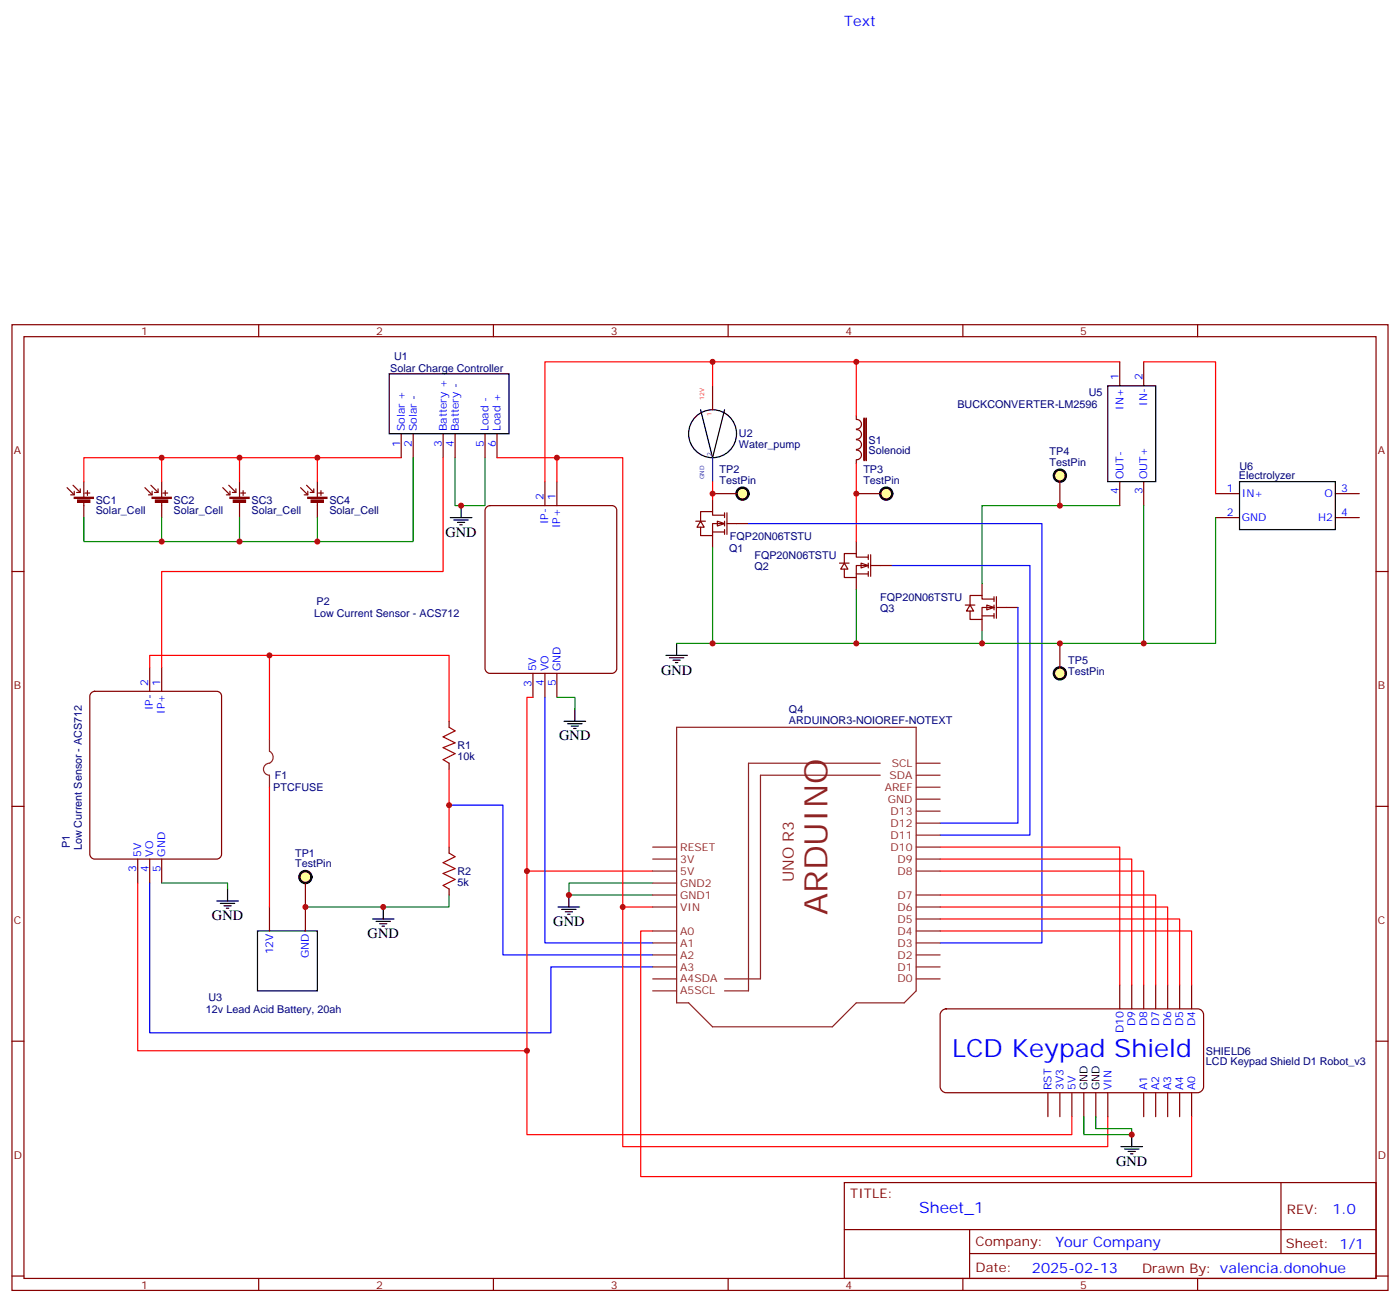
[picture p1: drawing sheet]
<svg xmlns="http://www.w3.org/2000/svg" width="412mm" height="384mm" viewBox="0 0 412 384" stroke-linecap="round" stroke-linejoin="round" font-family="sans-serif">
<g fill="none" stroke="#870000" stroke-width=".35">
<path d="M3.5 95.6h405.4v284.3h-405.4zM7.1 99.1h398.2v277.3h-398.2zM76.2 95.6v3.5M145.3 95.6v3.5M214.5 95.6v3.5M283.6 95.6v3.5M352.8 95.6v3.5M118.2 127.7v7.1M121.7 127.7v7.1M130.5 127.7v7.1M134.1 127.7v7.1M142.9 127.7v7.1"/>
<path d="M146.4 127.7v7.1M3.5 168.3h3.6M405.3 168.3h3.6M3.5 237.4h3.6M405.3 237.4h3.6M3.5 306.6h3.6M405.3 306.6h3.6M248.7 348.2h156.6v28.2h-156.6zM377.3 348.2v20.9M3.5 375.7h3.6M76.2 376.4v3.5M145.3 376.4v3.5"/>
<path d="M214.5 376.4v3.5M248.7 362h156.5M283.6 376.4v3.5M285.6 369.1h119.6M285.6 362v14.1M352.8 376.4v3.5M405.3 375.7h3.6"/>
</g>
<g fill="#850000" stroke="#850000" stroke-width=".35">
<path d="M21.9 146.4h5.6v.4h-5.6z"/>
<path d="M22.9 147.2h3.6v.7h-3.6z"/>
<path d="M44.8 146.4h5.6v.4h-5.6z"/>
<path d="M45.8 147.2h3.6v.7h-3.6z"/>
<path d="M67.7 146.4h5.7v.4h-5.7z"/>
<path d="M68.7 147.2h3.6v.7h-3.6z"/>
<path d="M90.7 146.4h5.6v.4h-5.6z"/>
<path d="M91.7 147.2h3.5v.7h-3.5z"/>
</g>
<g fill="none" stroke="#850000" stroke-width=".35">
<path d="M19.8 143.6l2.1 2.1M21.5 142.9l2.1 2.1M21.9 144.6v1.1h-1.1M23.6 143.9v1.1h-1M24.7 141.8v4.6M24.7 147.8v4.6M25 145.2h1.5M25.8 144.5v1.4M42.7 143.6l2.1 2.1M44.4 142.9l2.2 2.1M44.8 144.6v1.1h-1.1M46.6 143.9v1.1h-1.1"/>
<path d="M47.6 141.8v4.6M47.6 147.8v4.6M48 145.2h1.4M48.7 144.5v1.4M65.6 143.6l2.1 2.1M67.4 142.9l2.1 2.1M67.7 144.6v1.1h-1M69.5 143.9v1.1h-1.1M70.6 141.8v4.6M70.6 147.8v4.6M70.9 145.2h1.4M71.6 144.5v1.4"/>
<path d="M88.5 143.6l2.2 2.1M90.3 142.9l2.1 2.1M90.7 144.6v1.1h-1.1M92.4 143.9v1.1h-1M93.5 141.8v4.6M93.5 147.8v4.6M93.8 145.2h1.4M94.5 144.5v1.4"/>
</g>
<path d="M47.6 134.8h23v7M70.6 134.8h22.9v7M93.5 134.8h24.7M24.7 141.8v-7h22.9v7" fill="none" stroke="#f00" stroke-width=".35"/>
<path d="M121.7 134.8v24.7h-28.2M134.1 134.8v14.1h8.8v-14.1M24.7 152.4v7.1h22.9v-7.1M70.6 152.4v7.1h-23M93.5 152.4v7.1h-22.9" fill="none" stroke="#008700" stroke-width=".35"/>
<path d="M114.7 110.1h35.2v17.6h-35.2zM132.6 152.4h6.4M133.7 153.1h4.2M134.8 153.8h2.1M135.5 154.5h.7M135.8 148.9v3.5" fill="none" stroke="#000" stroke-width=".35"/>
<path d="M26.8 204.1l1.1-.5h36a1.41 1.41 0 0 1 1.4 1.4v46.5a1.51 1.51 0 0 1-1.4 1.4h-36a1.51 1.51 0 0 1-1.4-1.4v-46.5z" fill="#fff" stroke="#800000" stroke-width=".35"/>
<path d="M44.1 196.5v7.1M47.6 196.5v7.1M40.6 252.9v7.1M44.1 252.9v7.1M47.6 252.9v7.1" fill="none" stroke="#870000" stroke-width=".35"/>
<path d="M143.2 149.4l1.1-.5h36a1.41 1.41 0 0 1 1.4 1.4v46.5a1.51 1.51 0 0 1-1.4 1.5h-36a1.51 1.51 0 0 1-1.4-1.5v-46.5z" fill="#fff" stroke="#800000" stroke-width=".35"/>
<g fill="none" stroke="#870000" stroke-width=".35">
<path d="M209.9 113.6v7M329.8 106.5v7.1M336.9 106.5v7.1M252.2 122.4l.1 1.1a1.41 1.41 0 0 1 1.5 1.4 1.41 1.41 0 0 1-1.5 1.4M252.2 135.5v1M252.3 132.5a1.41 1.41 0 0 1 1.5 1.4 1.41 1.41 0 0 1-1.5 1.4M252.3 126.5a1.41 1.41 0 0 1 1.5 1.4 1.41 1.41 0 0 1-1.5 1.4M252.3 129.5a1.41 1.41 0 0 1 1.5 1.4 1.41 1.41 0 0 1-1.5 1.4M254.5 123.1l.1 12.5zM255.1 123.1l.1 12.5zM160.5 141.8v7.1M164 141.8v7.1"/>
<path d="M329.8 141.8v7.1M336.9 141.8v7.1M358.1 145.3h7M358.1 152.4h7M393.3 145.3h7.1M393.3 152.4h7.1M157 198.3v7M160.5 198.3v7M164 198.3v7M79.4 267.1v7M90 267.1v7"/>
</g>
<path d="M209.9 113.6v-7.1h-49.4v35.3M209.9 106.5h42.3v15.9M130.5 134.8v33.5h-82.9v28.2M146.4 134.8h17.6v7M44.1 196.5v-3.5h35.3v24.7M79.4 193h52.9v19.4M157 205.3h-1.8v51.2h37.1M79.4 231.8v35.3M132.3 226.5v22.9M155.2 256.5v52.9h-114.6v-49.4" fill="none" stroke="#f00" stroke-width=".35"/>
<path d="M79.4 217.7v3.5a1.99 1.99 0 0 1 1 2.2 1.99 1.99 0 0 1-1.9 1.6 1.76 1.76 0 0 0-.8 1.9 1.76 1.76 0 0 0 1.7 1.3v3.6" fill="none" stroke="#8c2424" stroke-width=".35"/>
<g fill="none" stroke="#000" stroke-width=".35">
<path d="M326.3 113.6h14.1v28.2h-14.1zM206.4 120.6l3.5 14.2 3.5-14.2M365.1 141.8h28.2v14.1h-28.2zM166.2 212.4h6.3M167.2 213.1h4.2M168.3 213.8h2.1M169 214.5h.7M169.3 208.8v3.6M63.9 265.3h6.3M64.9 266h4.2M66 266.7h2.1M66.7 267.4h.7"/>
<path d="M67 261.8v3.5M75.8 274.1h17.7v17.6h-17.7zM109.7 270.6h6.4M110.8 271.3h4.2M111.8 272h2.1M112.5 272.7h.7M112.9 267.1v3.5"/>
<circle cx="209.9" cy="127.7" r="7.1"/>
</g>
<path d="M160.5 205.3v72.3h31.8M132.3 237.1h15.9v44.1h44.1M44.1 260v44.1h118.2v-19.4h30" fill="none" stroke="#00f" stroke-width=".35"/>
<path d="M164 205.3h5.3v3.5M47.6 260h19.4v1.8M132.3 263.5v3.6h-42.3" fill="none" stroke="#008700" stroke-width=".35"/>
<path d="M209.9 134.8v7" fill="none" stroke="#309" stroke-width=".35"/>
<g fill="#fff" stroke="#870000" stroke-width=".35">
<path d="M211.3 153.5l2.1 .7-2.1 .7z"/>
<path d="M206.4 153.5l1 1.7h-2.1z"/>
</g>
<path d="M205 153.5h2.8M209.9 156.6h3.5M209.9 147.1v3.5M209.9 157.7v3.5M213.4 151.7h-3.5v-1.1h-3.5v2.9M213.4 154.2h-3.5v3.5h-3.5v-2.5M213.4 151v1.4M213.4 153.5v1.4M213.4 155.9v1.4M214.1 151v6.3M214.1 154.2h6.4" fill="none" stroke="#870000" stroke-width=".35"/>
<g fill="#fff" stroke="#870000" stroke-width=".35">
<path d="M253.6 165.8l2.2 .7-2.2 .7z"/>
<path d="M248.7 165.8l1.1 1.8h-2.2z"/>
</g>
<path d="M252.2 159.5v3.5M247.3 165.8h2.8M252.2 169h3.6M252.2 170v3.6M255.8 164h-3.6v-1h-3.5v2.8M255.8 166.5h-3.6v3.5h-3.5v-2.4M255.8 163.3v1.4M255.8 165.8v1.4M255.8 168.3v1.4M256.5 163.3v6.4M256.5 166.5h6.3" fill="none" stroke="#870000" stroke-width=".35"/>
<g fill="#fff" stroke="#870000" stroke-width=".35">
<path d="M290.7 178.2l2.1 .7-2.1 .7z"/>
<path d="M285.8 178.2l1 1.7h-2.1z"/>
</g>
<g fill="none" stroke="#870000" stroke-width=".35">
<path d="M284.3 178.2h2.9M289.3 171.8v3.5M292.8 176.4h-3.5v-1.1h-3.5v2.9M292.8 178.9h-3.5v3.5h-3.5v-2.5M292.8 175.7v1.4M292.8 178.2v1.4M293.5 175.7v6.3M293.5 178.9h6.4M289.3 181.3h3.5M289.3 182.4v3.5M292.8 180.6v1.4M132.3 212.4v1.7"/>
<path d="M132.3 224.7v1.8M132.3 249.4v1.8M132.3 261.8v1.7M277.5 297.6l1.2-.6h74.1a1.76 1.76 0 0 1 1.7 1.8v21.2a1.89 1.89 0 0 1-1.7 1.7h-74.1a1.89 1.89 0 0 1-1.8-1.7v-21.2zM329.8 290v7M333.4 290v7M336.9 290v7M340.4 290v7M344 290v7M347.5 290v7M351 290v7M308.7 321.7v7.1"/>
<path d="M312.2 321.7v7.1M315.7 321.7v7.1M319.3 321.7v7.1M322.8 321.7v7.1M326.3 321.7v7.1M336.9 321.7v7.1M340.4 321.7v7.1M344 321.7v7.1M347.5 321.7v7.1M351 321.7v7.1"/>
</g>
<g fill="none" stroke="#f00" stroke-width=".35">
<path d="M252.2 106.5h77.6M336.9 106.5h21.2v38.8M164 134.8h19.4v132.3h8.9M252.2 136.5v23M209.9 141.8v5.3M276.9 249.4h52.9v40.6M276.9 252.9h56.5v37.1M276.9 256.5h60v33.5M183.4 267.1v70.5h142.9v-8.8M192.3 274.1h-3.6v72.3h162.3v-17.6M276.9 263.5h63.5v26.5M276.9 267.1h67.1v22.9"/>
<path d="M276.9 270.6h70.6v19.4M276.9 274.1h74.1v15.9M155.2 309.4v24.7h160.5v-5.3"/>
</g>
<path d="M329.8 148.9h-40.5v22.9M336.9 148.9v40.5h-47.6M358.1 152.4v37h-21.2M209.9 161.2v28.2h42.3v-15.8M199.3 189.4h10.6M289.3 185.9v3.5h-37.1M192.3 260h-24.7v3.5h24.7M319.3 328.8v5.3h14.1v-1.8h-10.6v-3.5" fill="none" stroke="#008700" stroke-width=".35"/>
<g fill="none" stroke="#000" stroke-width=".35">
<path d="M196.1 193h6.4M197.2 193.7h4.2M198.3 194.4h2.1M199 195.1h.7M199.3 189.4v3.6M164.4 267.1h6.3M165.5 267.8h4.2M166.5 268.5h2.1M167.2 269.2h.7M167.6 263.5v3.6M330.2 337.6h6.3M331.3 338.3h4.2"/>
<path d="M332.3 339h2.1M333 339.7h.7M333.4 334.1v3.5"/>
</g>
<path d="M220.5 154.2h86.4v123.4h-30M262.8 166.5h40.6v79.4h-26.5M299.9 178.9v63.5h-23" fill="none" stroke="#00f" stroke-width=".35"/>
<g fill="none" stroke="#8c2424" stroke-width=".35">
<path d="M199.3 214.1h70.6v77.6l-3.6 3.6h-14.1l-7 7h-35.3l-7.1-7h-3.5zM259.3 224.7h-38.8v67h-7.1M259.3 228.2h-35.3v60h-10.6M269.9 224.7h7M269.9 228.2h7M269.9 238.8h7M269.9 235.3h7M269.9 231.8h7M192.3 256.5h7M192.3 252.9h7M192.3 249.4h7M192.3 260h7"/>
<path d="M269.9 256.5h7M269.9 252.9h7M269.9 249.4h7M269.9 245.9h7M269.9 242.4h7M192.3 277.6h7M192.3 274.1h7M192.3 267.1h7M192.3 263.5h7M269.9 277.6h7M269.9 274.1h7M269.9 270.6h7"/>
<path d="M269.9 267.1h7M269.9 263.5h7M192.3 291.7h7M192.3 288.2h7M192.3 284.7h7M192.3 281.2h7M269.9 288.2h7M269.9 284.7h7M269.9 281.2h7"/>
</g>
<path d="M132.3 214.1l1.8 1.1-3.6 1.8 3.6 1.7-3.6 1.4 3.6 1.8-3.6 1.8 1.8 1M132.3 251.2l1.8 1-3.6 1.8 3.6 1.8-3.6 1.4 3.6 1.7-3.6 1.8 1.8 1.1" fill="none" stroke="#a10000" stroke-width=".35"/>
<circle cx="90" cy="258.2" r="1.76" fill="#ff9" stroke="#000" stroke-width=".71"/>
<path d="M90 260v7.1" fill="none" stroke="#870000" stroke-width=".35"/>
<circle cx="218.7" cy="145.3" r="1.76" fill="#ff9" stroke="#000" stroke-width=".71"/>
<path d="M209.9 145.3h7.1" fill="none" stroke="#870000" stroke-width=".35"/>
<circle cx="261.1" cy="145.3" r="1.76" fill="#ff9" stroke="#000" stroke-width=".71"/>
<path d="M252.2 145.3h7.1" fill="none" stroke="#870000" stroke-width=".35"/>
<circle cx="312.2" cy="140.1" r="1.76" fill="#ff9" stroke="#000" stroke-width=".71"/>
<path d="M312.2 141.8v7.1" fill="none" stroke="#870000" stroke-width=".35"/>
<circle cx="312.2" cy="198.3" r="1.76" fill="#ff9" stroke="#000" stroke-width=".71"/>
<path d="M312.2 189.4v7.1" fill="none" stroke="#870000" stroke-width=".35"/>
<g fill="#c00">
<circle cx="47.6" cy="134.8" r=".88"/>
<circle cx="70.6" cy="134.8" r=".88"/>
<circle cx="47.6" cy="159.5" r=".88"/>
<circle cx="70.6" cy="159.5" r=".88"/>
<circle cx="93.5" cy="134.8" r=".88"/>
<circle cx="93.5" cy="159.5" r=".88"/>
<circle cx="79.4" cy="193" r=".88"/>
<circle cx="132.3" cy="237.1" r=".88"/>
<circle cx="112.9" cy="267.1" r=".88"/>
<circle cx="209.9" cy="106.5" r=".88"/>
<circle cx="252.2" cy="189.4" r=".88"/>
<circle cx="209.9" cy="189.4" r=".88"/>
<circle cx="252.2" cy="106.5" r=".88"/>
<circle cx="336.9" cy="189.4" r=".88"/>
<circle cx="155.2" cy="256.5" r=".88"/>
<circle cx="167.6" cy="263.5" r=".88"/>
<circle cx="183.4" cy="267.1" r=".88"/>
<circle cx="135.8" cy="148.9" r=".88"/>
<circle cx="164" cy="134.8" r=".88"/>
<circle cx="155.2" cy="309.4" r=".88"/>
<circle cx="333.4" cy="334.1" r=".88"/>
<circle cx="289.3" cy="189.4" r=".88"/>
<circle cx="90" cy="267.1" r=".88"/>
<circle cx="209.9" cy="145.3" r=".88"/>
<circle cx="252.2" cy="145.3" r=".88"/>
<circle cx="312.2" cy="148.9" r=".88"/>
<circle cx="312.2" cy="189.4" r=".88"/>
</g>
<text font-size="9.5" fill="#8d2323" x="243.7" y="269.4" transform="rotate(-90 243.7 269.4)">ARDUINO</text>
<text font-size="7.4" fill="#00f" x="280.5" y="311.1">LCD Keypad Shield</text>
<text font-size="4.6" fill="#8d2323" x="233.9" y="259.8" transform="rotate(-90 233.9 259.8)">UNO R3</text>
<text font-size="4.6" fill="#00f" x="270.8" y="357.2">Sheet_1</text>
<g font-size="4.2" fill="#00f">
<text x="248.7" y="7.8">Text</text>
<text x="392.5" y="357.5">1.0</text>
<text x="310.9" y="367">Your Company</text>
<text x="304" y="374.8">2025-02-13</text>
</g>
<g font-size="4.2">
<text x="131.2" y="158">GND</text>
<text x="194.7" y="198.6">GND</text>
<text x="164.7" y="218">GND</text>
<text x="62.4" y="270.9">GND</text>
<text x="163" y="272.7">GND</text>
<text x="108.3" y="276.2">GND</text>
<text x="328.8" y="343.3">GND</text>
</g>
<g font-size="3.9" fill="#800">
<text x="250.5" y="352.8">TITLE:</text>
<text x="379.1" y="357.5">REV:</text>
<text x="287.4" y="367">Company:</text>
<text x="378.7" y="367.6">Sheet: 1/1</text>
<text x="287.4" y="374.6">Date:</text>
<text x="336.4" y="374.7">Drawn By: valencia.donohue</text>
</g>
<g font-size="3.2" fill="#800">
<text x="41.6" y="98.6">1</text>
<text x="110.8" y="98.6">2</text>
<text x="179.9" y="98.6">3</text>
<text x="249.1" y="98.6">4</text>
<text x="318.2" y="98.6">5</text>
<text x="4.1" y="133.7">A</text>
<text x="405.9" y="133.7">A</text>
<text x="4.1" y="202.8">B</text>
<text x="405.9" y="202.8">B</text>
<text x="4.1" y="272">C</text>
<text x="405.9" y="272">C</text>
<text x="4.1" y="341.1">D</text>
<text x="405.9" y="341.1">D</text>
<text x="41.6" y="379.4">1</text>
<text x="110.8" y="379.4">2</text>
<text x="179.9" y="379.4">3</text>
<text x="249.1" y="379.4">4</text>
<text x="318.2" y="379.4">5</text>
</g>
<g font-size="3.2" fill="#000080">
<text x="116.1" y="105.9">U1</text>
<text x="115" y="109.4">Solar Charge Controller</text>
<text x="282" y="120">BUCKCONVERTER-LM2596</text>
<text x="320.7" y="116.5">U5</text>
<text x="217.7" y="128.8">U2</text>
<text x="255.9" y="130.7">S1</text>
<text x="217.7" y="132">Water_pump</text>
<text x="255.9" y="133.8">Solenoid</text>
<text x="309.2" y="137.2">TestPin</text>
<text x="309.2" y="134">TP4</text>
<text x="212" y="142.5">TestPin</text>
<text x="212" y="139.3">TP2</text>
<text x="254.3" y="142.5">TestPin</text>
<text x="254.3" y="139.3">TP3</text>
<text x="364.9" y="141.2">Electrolyzer</text>
<text x="365.1" y="138.3">U6</text>
<text x="28.2" y="148.3">SC1</text>
<text x="51.2" y="148.3">SC2</text>
<text x="74.1" y="148.3">SC3</text>
<text x="97" y="148.3">SC4</text>
<text x="28.2" y="151.4">Solar_Cell</text>
<text x="51.2" y="151.4">Solar_Cell</text>
<text x="74.1" y="151.4">Solar_Cell</text>
<text x="97" y="151.4">Solar_Cell</text>
<text x="215" y="159.1">FQP20N06TSTU</text>
<text x="214.8" y="162.6">Q1</text>
<text x="222.2" y="164.7">FQP20N06TSTU</text>
<text x="222.2" y="167.9">Q2</text>
<text x="93.2" y="178.2">P2</text>
<text x="259.3" y="177">FQP20N06TSTU</text>
<text x="92.5" y="181.8">Low Current Sensor - ACS712</text>
<text x="259.3" y="180.2">Q3</text>
<text x="314.7" y="195.5">TP5</text>
<text x="314.7" y="198.7">TestPin</text>
<text x="232.4" y="209.9">Q4</text>
<text x="232.4" y="213.1">ARDUINOR3-NOIOREF-NOTEXT</text>
<text x="134.8" y="220.6">R1</text>
<text x="134.8" y="223.7">10k</text>
<text x="80.5" y="232.9">PTCFUSE</text>
<text x="81" y="229.4">F1</text>
<text x="20.5" y="249.7" transform="rotate(-90 20.5 249.7)">P1</text>
<text x="24.1" y="250.4" transform="rotate(-90 24.1 250.4)">Low Current Sensor - ACS712</text>
<text x="86.9" y="255.4">TestPin</text>
<text x="86.9" y="252.2">TP1</text>
<text x="134.8" y="257.6">R2</text>
<text x="134.8" y="260.8">5k</text>
<text x="60.7" y="298.1">12v Lead Acid Battery, 20ah</text>
<text x="61.4" y="294.6">U3</text>
<text x="355.2" y="310.6">SHIELD6</text>
<text x="355.2" y="313.6">LCD Keypad Shield D1 Robot_v3</text>
</g>
<g font-size="3.2" fill="#00f">
<text x="329.5" y="111.8" transform="rotate(-90 329.5 111.8)">1</text>
<text x="336.5" y="111.8" transform="rotate(-90 336.5 111.8)">2</text>
<text x="338" y="119.5" transform="rotate(-90 338 119.5)">IN-</text>
<text x="330.9" y="120.6" transform="rotate(-90 330.9 120.6)">IN+</text>
<text x="117.8" y="131.5" transform="rotate(-90 117.8 131.5)">1</text>
<text x="119.2" y="127" transform="rotate(-90 119.2 127)">Solar +</text>
<text x="121.4" y="131.5" transform="rotate(-90 121.4 131.5)">2</text>
<text x="122.8" y="127" transform="rotate(-90 122.8 127)">Solar -</text>
<text x="130.2" y="131.5" transform="rotate(-90 130.2 131.5)">3</text>
<text x="131.6" y="127" transform="rotate(-90 131.6 127)">Battery +</text>
<text x="133.7" y="131.5" transform="rotate(-90 133.7 131.5)">4</text>
<text x="135.1" y="127" transform="rotate(-90 135.1 127)">Battery -</text>
<text x="142.5" y="131.5" transform="rotate(-90 142.5 131.5)">5</text>
<text x="143.9" y="127" transform="rotate(-90 143.9 127)">Load -</text>
<text x="146" y="131.5" transform="rotate(-90 146 131.5)">6</text>
<text x="147.5" y="127" transform="rotate(-90 147.5 127)">Load +</text>
<text x="330.9" y="141.1" transform="rotate(-90 330.9 141.1)">OUT-</text>
<text x="338" y="141.1" transform="rotate(-90 338 141.1)">OUT+</text>
<text x="160.1" y="147.2" transform="rotate(-90 160.1 147.2)">2</text>
<text x="163.6" y="147.2" transform="rotate(-90 163.6 147.2)">1</text>
<text x="329.5" y="145.6" transform="rotate(-90 329.5 145.6)">4</text>
<text x="336.5" y="145.6" transform="rotate(-90 336.5 145.6)">3</text>
<text x="361.3" y="145">1</text>
<text x="365.8" y="146.4">IN+</text>
<text x="390.1" y="146.4">O</text>
<text x="395.1" y="145">3</text>
<text x="161.5" y="154.4" transform="rotate(-90 161.5 154.4)">IP-</text>
<text x="165" y="155.5" transform="rotate(-90 165 155.5)">IP+</text>
<text x="361.3" y="152">2</text>
<text x="365.8" y="153.5">GND</text>
<text x="388.2" y="153.5">H2</text>
<text x="395.1" y="152">4</text>
<text x="158" y="197.7" transform="rotate(-90 158 197.7)">5V</text>
<text x="161.6" y="197.6" transform="rotate(-90 161.6 197.6)">VO</text>
<text x="165.1" y="197.6" transform="rotate(-90 165.1 197.6)">GND</text>
<text x="43.7" y="201.9" transform="rotate(-90 43.7 201.9)">2</text>
<text x="47.2" y="201.9" transform="rotate(-90 47.2 201.9)">1</text>
<text x="156.5" y="202.2" transform="rotate(-90 156.5 202.2)">3</text>
<text x="160.2" y="202" transform="rotate(-90 160.2 202)">4</text>
<text x="163.7" y="202" transform="rotate(-90 163.7 202)">5</text>
<text x="45.1" y="209.1" transform="rotate(-90 45.1 209.1)">IP-</text>
<text x="48.6" y="210.2" transform="rotate(-90 48.6 210.2)">IP+</text>
<text x="40.1" y="256.8" transform="rotate(-90 40.1 256.8)">3</text>
<text x="41.5" y="252.4" transform="rotate(-90 41.5 252.4)">5V</text>
<text x="43.7" y="256.7" transform="rotate(-90 43.7 256.7)">4</text>
<text x="45.2" y="252.2" transform="rotate(-90 45.2 252.2)">VO</text>
<text x="47.3" y="256.7" transform="rotate(-90 47.3 256.7)">5</text>
<text x="48.7" y="252.2" transform="rotate(-90 48.7 252.2)">GND</text>
<text x="80.4" y="281" transform="rotate(-90 80.4 281)">12V</text>
<text x="91" y="282.1" transform="rotate(-90 91 282.1)">GND</text>
<text x="330.9" y="304.2" transform="rotate(-90 330.9 304.2)">D10</text>
<text x="334.4" y="302.2" transform="rotate(-90 334.4 302.2)">D9</text>
<text x="338" y="302.2" transform="rotate(-90 338 302.2)">D8</text>
<text x="341.5" y="302.2" transform="rotate(-90 341.5 302.2)">D7</text>
<text x="345" y="302.2" transform="rotate(-90 345 302.2)">D6</text>
<text x="348.5" y="302.2" transform="rotate(-90 348.5 302.2)">D5</text>
<text x="352.1" y="302.2" transform="rotate(-90 352.1 302.2)">D4</text>
<text x="309.7" y="321" transform="rotate(-90 309.7 321)">RST</text>
<text x="313.3" y="321" transform="rotate(-90 313.3 321)">3V3</text>
<text x="316.8" y="321" transform="rotate(-90 316.8 321)">5V</text>
<text x="327.4" y="321" transform="rotate(-90 327.4 321)">VIN</text>
<text x="338" y="321" transform="rotate(-90 338 321)">A1</text>
<text x="341.5" y="321" transform="rotate(-90 341.5 321)">A2</text>
<text x="345" y="321" transform="rotate(-90 345 321)">A3</text>
<text x="348.5" y="321" transform="rotate(-90 348.5 321)">A4</text>
<text x="352.1" y="321" transform="rotate(-90 352.1 321)">A0</text>
</g>
<g font-size="3.2" fill="#8d2323">
<text x="262.7" y="225.8">SCL</text>
<text x="260.6" y="232.8">AREF</text>
<text x="262" y="229.3">SDA</text>
<text x="261.5" y="236.4">GND</text>
<text x="262.3" y="239.9">D13</text>
<text x="262.3" y="243.4">D12</text>
<text x="200.4" y="250.5">RESET</text>
<text x="262.3" y="250.5">D10</text>
<text x="262.3" y="246.9">D11</text>
<text x="200.4" y="257.5">5V</text>
<text x="200.4" y="254">3V</text>
<text x="264.4" y="257.5">D8</text>
<text x="264.4" y="254">D9</text>
<text x="200.4" y="261.1">GND2</text>
<text x="200.4" y="268.1">VIN</text>
<text x="200.4" y="264.6">GND1</text>
<text x="264.4" y="268.1">D6</text>
<text x="264.4" y="264.6">D7</text>
<text x="200.4" y="275.2">A0</text>
<text x="264.4" y="275.2">D4</text>
<text x="264.4" y="271.6">D5</text>
<text x="200.4" y="278.7">A1</text>
<text x="264.4" y="278.7">D3</text>
<text x="200.4" y="285.8">A3</text>
<text x="200.4" y="282.2">A2</text>
<text x="264.4" y="285.8">D1</text>
<text x="264.4" y="282.2">D2</text>
<text x="200.4" y="292.8">A5SCL</text>
<text x="200.4" y="289.3">A4SDA</text>
<text x="264.4" y="289.3">D0</text>
</g>
<g font-size="3.2">
<text x="320.3" y="321" transform="rotate(-90 320.3 321)">GND</text>
<text x="323.8" y="321" transform="rotate(-90 323.8 321)">GND</text>
</g>
<g font-size="1.8" fill="#c03">
<text x="207.4" y="117.7" transform="rotate(-90 207.4 117.7)">12V</text>
<text x="209.5" y="122.4" transform="rotate(-90 209.5 122.4)">1</text>
</g>
<g font-size="1.8" fill="#309">
<text x="209.5" y="134.1" transform="rotate(-90 209.5 134.1)">2</text>
<text x="207.4" y="141.1" transform="rotate(-90 207.4 141.1)">GND</text>
</g>
</svg>
